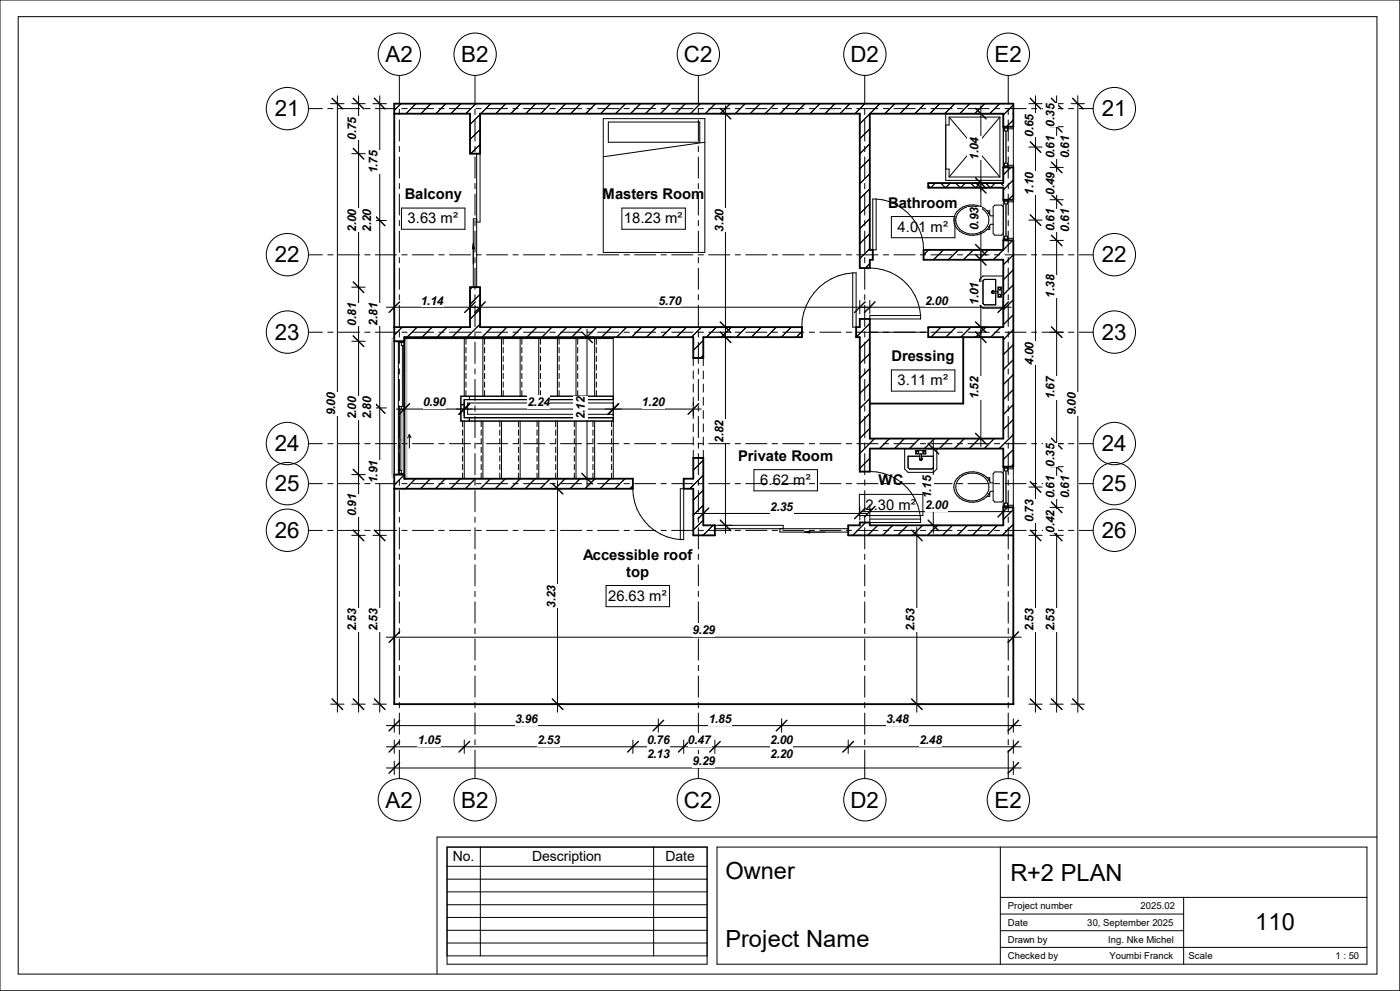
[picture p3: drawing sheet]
<svg xmlns="http://www.w3.org/2000/svg" width="420mm" height="297mm" viewBox="0 0 420 297" stroke-linecap="round" stroke-linejoin="round" font-family="sans-serif">
<path d="M141.7 73h.6v1.5h-.6zM241.4 159.2h1.6v.5h-1.6z" fill="#000"/>
<g fill="#fff">
<path d="M121.3 143.5h86.7v3h-86.7z"/>
<path d="M260.9 131.4h40.1v3.1h-40.1z"/>
<path d="M278.5 54.9h22.5v1.4h-22.5z"/>
<path d="M260.9 74.9h40.1v3h-40.1z"/>
<path d="M278.5 98h22.5v3h-22.5z"/>
</g>
<g fill="none" stroke="#aaa" stroke-width=".3">
<path d="M117.6 101.4h.7v41.7h-.7zM120.6 103.5h.3v18.3h-.3zM120.6 112.6h.3M120.6 112.8h.3M121.3 100.9h.7v42.7h-.7zM121.3 101.1h.4M121.7 100.9v42.7M119.8 122.7h.2v18.3h-.2zM119.8 132h.2M119.8 131.7h.2M120.4 122.7h.2v18.3h-.2zM120.4 132h.2"/>
<path d="M120.4 131.7h.2M121.3 143.4h.4"/>
</g>
<g fill="none" stroke="#000" stroke-width=".3">
<path d="M120.3 31.1l-2 2M124.8 31.1l-3 3M129.3 31.1l-3 3M133.8 31.1l-3 3M138.3 31.1l-3 3M142.7 31.1l-3 3M144 34.3l-3 3M144 38.8l-3 3M147.2 31.1l-3 3M151.7 31.1l-3 3M156.2 31.1l-3 3M160.7 31.1l-3 3"/>
<path d="M165.2 31.1l-3 3M169.7 31.1l-3 3M174.2 31.1l-3 3M178.7 31.1l-3 3M181 35.6h30.5v40h-30.5zM182.5 36.6h27.4v6h-27.4zM183.2 31.1l-3 3M187.7 31.1l-3 3M192.2 31.1l-3.1 3M196.6 31.1l-3 3M201.1 31.1l-3 3M205.6 31.1l-3 3"/>
<path d="M210.1 31.1l-3 3M214.6 31.1l-3 3M219.1 31.1l-3 3M223.6 31.1l-3 3M228 31.1l-3 3M232.5 31.1l-3 3M237 31.1l-3 3M241.5 31.1l-3 3M246 31.1l-3 3M250.5 31.1l-3 3M255 31.1l-3 3M259.5 31.1l-3 3"/>
<path d="M260.9 38.6l-3 3M264 31.1l-6.1 6M268.5 31.1l-3 3M273 31.1l-3 3M277.5 31.1l-3.1 3M281.9 31.1l-3 3M283.7 34.1h17.3v20h-17.3zM284.7 35.1l6.9 8.1M284.7 35.1v2.4h-1M284.7 35.1h15.3M286.4 31.1l-3 3M290.9 31.1l-3 3"/>
<path d="M295.4 31.1l-3 3M299.9 31.1l-3 3M300 35.1l-6.9 8.1M300 35.1v17.9M301 38h3v12.2h-3M301 38.4h1.3v.8h-.9v-.8M302.3 38.6h1.7M304 31.5l-3 3M304 35.9l-2 2.1M144 43.3l-2.8 2.8M211.5 42.6l-30.5 4.4M260.9 47.6l-3 3"/>
<path d="M260.9 52.1l-3 3M260.9 43.1l-3 3M260.9 56.6l-3 3M261.8 59.6h1v15.3h-1zM262.8 59.6a15.2 15.2 0 0 1 14.3 15.3M283.7 50.7h1v2.3M284.7 53h15.3M291.6 45l-6.9 8M293.1 45l6.9 8M301 59.9h3v12.2h-3zM301 49.8h1.3v-.9h-.9v.9M302.3 49.5h1.7"/>
<path d="M303.2 50.2l-2.2 2.2M304 53.9l-3 3M304 58.4l-1.5 1.5M142 73l.3 1.5h-.6zM143 65.6h-1v20.5h1v-40h1v20.4h-1M260.9 74.5l-3 3M260.9 61l-3 3.1M260.9 70l-3 3M260.9 79l-1.3 1.3M260.9 65.5l-3 3M278.6 74.9l-1.5 1.5M283 74.9l-3 3"/>
<path d="M287.5 74.9l-3 3M287.8 63.4a5.4 5.4 0 0 1 8.8 1.6 4.4 4.4 0 0 1-4.9 5.1 4.3 4.3 0 0 1-4.5-6zM292 74.9l-3 3M296.1 63.2h.8v1.2M296.5 74.9l-3 3M296.7 63.8h.1M296.7 68.1h.1M296.7 63.8l.4 .9h.8M296.7 63.8a6 6 0 0 0-10.4 1.2 4.7 4.7 0 0 0 4.6 5.5 6.2 6.2 0 0 0 5.8-2.4M296.9 67.6v1.1h-.8M297.9 67.2h-.8l-.4 .9M301 62l-.5-.5h-2.1l-.5 .5v8l.5 .5h2.1l.5-.5"/>
<path d="M301 60.2h1.3v.9h-.9v-.9M301 71.7h1.3v-.9h-.9v.9M302.3 60.5h1.7M302.3 71.4h1.7M303.8 72.1l-5.8 5.8M304 76.4l-3 3M120.6 98l-2.3 2.4M125.1 98l-3 3M129.6 98l-3 3M134.1 98l-3 3M138.6 98l-3 3M141.6 86.1l-.6 .6"/>
<path d="M144 88.2l-3 3M144 97.2l-3.9 3.8M144 92.7l-3 3M147.6 98l-3 3M152.1 98l-3 3M156.6 98l-3 3M161.1 98l-3 3M165.6 98l-3 3M170.1 98l-3.1 3M174.5 98l-3 3M179 98l-3 3M183.5 98l-3 3"/>
<path d="M188 98l-3 3M192.5 98l-3 3M197 98l-3 3M201.5 98l-3 3M206 98l-3.1 3M210.4 98l-3 3M214.9 98l-3 3M219.4 98l-3 3M223.9 98l-3 3M228.4 98l-3 3M232.9 98l-3 3M237.4 98l-3 3"/>
<path d="M240.6 99.4l-1.7 1.6M255.8 81.8a16.3 16.3 0 0 0-15.3 16.2M255.8 81.8h1v16.2h-1zM260.9 96.9l-4.1 4.1M260.9 94.6h15.3v1h-15.3zM260.9 80.3a15.3 15.3 0 0 1 15.3 14.3M260.9 99.6h17.6M282.3 98l-3 3M286.8 98l-3 3M291.3 98l-3.1 3M293.9 83.7l1-1h6.1v9.7h-6.1l-1-1zM295.7 98l-3 3"/>
<path d="M297.6 87.3h.6M297.6 87.3v.5M297.6 87.8h.6M297.6 87.3h1.8M297.6 87.8h1.8M298.7 87.3v-3.6h-3.4l-.4 .5v6.8l.4 .4h3.4v-3.6M299.4 86h1v3.1h-1zM300.2 98l-3 3M304 80.9l-3 3M304 85.3l-3 3M304 89.8l-3 3M304 94.3l-3 3"/>
<path d="M304 98.8l-3 3M119.5 102.3v39.9M119.5 102.7h1.8M120.4 102.7v.8h.9M121.3 101.9l-.4 .4M121.3 102.3h-3v39.9h3v-40.7h62.7v19.3h-43.7v3.4h43.7v19.3h-62.7M139.3 101.5v17.2M139.8 101.5v1.7M139.8 104.1v1.6M139.8 106.7v1.6M139.8 109.3v1.6M139.8 111.9v1.6"/>
<path d="M139.8 114.5v1.5M139.8 117.1v1.6M140.8 118.7v1.1M144.9 101.5v17.2M145.4 101.5v1.7M145.4 104.1v1.6M145.4 106.7v1.6M145.4 109.3v1.6M145.4 111.9v1.6M145.4 114.5v1.5M145.4 117.1v1.6M150.5 101.5v17.2"/>
<path d="M151 101.5v1.7M151 104.1v1.6M151 106.7v1.6M151 109.3v1.6M151 111.9v1.6M151 114.5v1.5M151 117.1v1.6M156 101.5v17.2M156.5 101.5v1.7M156.5 104.1v1.6M156.5 106.7v1.6M156.5 109.3v1.6"/>
<path d="M156.5 111.9v1.6M156.5 114.5v1.5M156.5 117.1v1.6M161.6 101.5v17.2M162.1 101.5v1.7M162.1 104.1v1.6M162.1 106.7v1.6M162.1 109.3v1.6M162.1 111.9v1.6M162.1 114.5v1.5M162.1 117.1v1.6M167.2 101.5v17.2"/>
<path d="M167.7 101.5v1.7M167.7 104.1v1.6M167.7 106.7v1.6M167.7 109.3v1.6M167.7 111.9v1.6M167.7 114.5v1.5M167.7 117.1v1.6M172.8 101.5v17.2M173.3 101.5v1.7M173.3 104.1v1.6M173.3 106.7v1.6M173.3 109.3v1.6"/>
<path d="M173.3 111.9v1.6M173.3 114.5v1.5M173.3 117.1v1.6M178.4 101.5v17.2M178.9 101.5v1.7M178.9 104.1v1.6M178.9 106.7v1.6M178.9 109.3v1.6M178.9 111.9v1.6M178.9 114.5v1.5M178.9 117.1v1.6M184 119.8h-44.7v5.4h44.7"/>
<path d="M184 118.7h-45.7v7.5h45.7M208 109.6v-2.3h3v2.3M208 111.2v2.3M208 115.1v2.4M208 119.1v2.4M211 102l-3 3M211 106.5l-.8 .8M211 111.2v2.3M211 115.1v2.4M211 119.1v2.4M260.9 101.4l-3 3M260.9 106l-3 2.9"/>
<path d="M260.9 110.4l-3 3M260.9 114.9l-3 3M260.9 119.4l-3 3M304 112.3l-3 3M304 116.8l-3 3M304 103.3l-3 3M304 107.8l-3 3M119.5 122.7h1.8M119.5 121.8h1.8M120.4 121.8v.9M122.8 130.2l-.5 1M122.8 130.2l.5 1"/>
<path d="M122.8 130.2v4.1M138.3 121.3h1M138.8 126.2v1.7M138.8 128.9v1.6M138.8 131.4v1.7M138.8 134v1.6M138.8 136.6v1.6M138.8 139.2v1.6M139.3 126.2v17.3M140.8 125.2v1M144.4 126.2v1.7M144.4 128.9v1.6"/>
<path d="M144.4 131.4v1.7M144.4 134v1.6M144.4 136.6v1.6M144.4 139.2v1.6M144.9 126.2v17.3M149.9 126.2v1.7M149.9 128.9v1.6M149.9 131.4v1.7M149.9 134v1.6M149.9 136.6v1.6M149.9 139.2v1.6M150.5 126.2v17.3"/>
<path d="M155.5 126.2v1.7M155.5 128.9v1.6M155.5 131.4v1.7M155.5 134v1.6M155.5 136.6v1.6M155.5 139.2v1.6M156 126.2l.1 17.3-3 3M161.1 126.2v1.7M161.1 128.9v1.6M161.1 131.4v1.7M161.1 134v1.6M161.1 136.6v1.6"/>
<path d="M161.1 139.2v1.6M161.6 126.2v17.3M166.7 126.2v1.7M166.7 128.9v1.6M166.7 131.4v1.7M166.7 134v1.6M166.7 136.6v1.6M166.7 139.2v1.6M167.2 126.2v17.3M172.3 126.2v1.7M172.3 128.9v1.6M172.3 131.4v1.7"/>
<path d="M172.3 134v1.6M172.3 136.6v1.6M172.3 139.2v1.6M172.8 126.2v17.3M177.9 126.2v1.7M177.9 128.9v1.6M177.9 131.4v1.7M177.9 134v1.6M177.9 136.6v1.6M177.9 139.2v1.6M178.4 126.2v17.3M183.5 126.2v1.7"/>
<path d="M183.5 128.9v1.6M183.5 131.4v1.7M183.5 134v1.6M183.5 136.6v1.6M183.5 139.2v1.6M208 135v2.2h3v-2.2M208 123.1v2.3M208 127v2.4M208 131v2.4M211 137.9l-3 3M211 123.1v2.3M211 127v2.4"/>
<path d="M211 131v2.4M260.9 123.9l-3 3M260.9 128.4l-3 3M260.9 137.4l-3 3M262.3 131.4l-4.4 4.5M266.8 131.4l-2.9 3.1M271.3 131.4l-2.9 3.1M271.4 134.5h9.7v6l-1.1 1.1h-7.6l-1-1.1zM274.7 135h3v1.1h-3zM275.8 131.4l-3 3.1M276 137.2v.6M276 136.7h-3.6v3.4l.4 .4h6.8l.4-.4v-3.4h-3.5"/>
<path d="M276 136.1v1.7M276 137.8h.5M276.5 136.1v1.7M276.5 137.2v.6M280.3 131.4l-3 3.1M284.8 131.4l-3 3.1M289.3 131.4l-3 3.1M293.8 131.4l-3 3.1M298.3 131.4l-3 3.1M301 139.9h3v12.2h-3zM304 125.7l-3 3M304 130.3l-4.2 4.2"/>
<path d="M304 121.2l-3 3M304 134.7l-3 3M304 139.2l-.7 .7M119.5 141h.9v.9M119.5 141.9h1.8M121.3 142.3l-3 3M124.6 143.5l-2.9 3M129.1 143.5l-2.9 3M133.6 143.5l-3 3M138.1 143.5l-3 3M138.8 141.8v1.7M142.6 143.5l-3 3"/>
<path d="M144.4 141.8v1.7M147.1 143.5l-3 3M149.9 141.8v1.7M151.6 143.5l-3 3M155.5 141.8v1.7M160.6 143.5l-3 3M161.1 141.8v1.7M165.1 143.5l-3 3M166.7 141.8v1.7M169.5 143.5l-3 3M172.3 141.8v1.7M174 143.5l-3 3"/>
<path d="M177.9 141.8v1.7M178.5 143.5l-3 3M183 143.5l-3 3M183.5 141.8v1.7M187.5 143.5l-3 3M189.8 146.5a15.3 15.3 0 0 0 14.3 15.2M189.9 145.6l-.9 .9M204.1 146.5h1v15.2h-1zM205.4 143.5l-.3 .3M211 146.9l-3 3M211 142.4l-4 4.1M211 151.4l-3 3"/>
<path d="M211 155.9l-3 3M213.9 157.4l-3 3M234 158.5v1h20.5v-1h-40v-1.1h20.4v1.1M241.4 159.5l1.6-.3v.5zM259.7 156.6l-3.9 3.8M260.9 141.3a15.3 15.3 0 0 1 15.3 14.3M260.9 155.6h15.3v1h-15.3zM263.3 157.4l-3 3M267.8 157.4l-3 3M272.3 157.4l-3 3M276.8 157.4l-3 3M281.3 157.4l-3 3"/>
<path d="M285.7 157.4l-3 3M287.8 143.3a5.3 5.3 0 0 1 8.8 1.7 4.4 4.4 0 0 1-4.9 5.2 4.3 4.3 0 0 1-4.5-6.1zM290.2 157.4l-3 3M294.7 157.4l-3 3M296.1 143.2h.8v1.2M296.7 143.8h.1M296.7 148.1h.1M296.7 143.8l.4 .9h.8M296.7 143.8a6.2 6.2 0 0 0-10.1 .3 4.3 4.3 0 0 0 3.2 6.1 6.2 6.2 0 0 0 6.9-2.1M296.9 147.6v1.2h-.8M297.9 147.2h-.8l-.4 .9M299.2 157.4l-3 3"/>
<path d="M301 141.9l-.5-.5h-2.1l-.5 .5v8l.5 .6h2.1l.5-.6M301 140.3h1.3v.8h-.9v-.8M301 151.7h1.3v-.9h-.9v.9M302.3 140.5h1.7M302.3 151.4h1.7M304 152.7l-3 3M304 157.2l-3.3 3.2"/>
<circle cx="86.2" cy="32.6" r="6.3"/>
<circle cx="292.3" cy="44.1" r=".63"/>
<circle cx="299.9" cy="86.5" r=".39"/>
<circle cx="299.9" cy="88.6" r=".38"/>
<circle cx="275.2" cy="135.5" r=".4"/>
<circle cx="277.2" cy="135.5" r=".39"/>
</g>
<path d="M278.5 55.6l.6 .7M280.6 54.9l-1.4 1.4M282.2 54.9l1.5 1.4 1.4-1.4M286.7 54.9l1.5 1.4 1.4-1.4M291.2 54.9l1.4 1.4M294 54.9l-1.3 1.4M295.7 54.9l1.4 1.4M298.5 54.9l-1.4 1.4M300.2 54.9l.8 .8" fill="none" stroke="#191919" stroke-width=".3"/>
<path d="M278.5 55.6l.6 .7M280.6 54.9l-1.4 1.4M282.2 54.9l1.5 1.4 1.4-1.4M286.7 54.9l1.5 1.4 1.4-1.4M291.2 54.9l1.4 1.4M294 54.9l-1.3 1.4M295.7 54.9l1.4 1.4M298.5 54.9l-1.4 1.4M300.2 54.9l.8 .8" fill="none" stroke="#161616" stroke-width=".3"/>
<path d="M118.3 34.1h22.7v12h3v-12h113.9v46.2h3v-2.4h.9v-3h-.9v-40.8h40.1v3.9h3v-6.9h-185.7v71.2h3v-1.3h86.7v6.3h3v-6.3h29.6v-3h-96.6v-11.9h-3v11.9h-22.7M278.5 54.9h22.5v-4.7h3v9.7h-3v-3.6h-22.5zM277.1 74.9h23.9v-2.8h3v67.8h-3v-5.4h-40.1v6.9h-3v-40.4h-1.1v-3h1.1v-2.4h3v35.8h40.1v-30.4h-22.5v-3h22.5v-20.1h-23.9zM289 101v19.9h-28.1M208 137.2h3v20.2h3.5v3h-6.5v-13.9h-2.9v-3h2.9zM118.3 146.5h71.6v-3h-68.6v-1.3h-3v68.8h185.8M304 160.4h-49.5v-3h3.4v-.8h3v.8h40.1v-5.3h3v58.9" fill="none" stroke="#000" stroke-width=".55"/>
<path d="M301.8 39.2v9.7M301.8 61.1v9.7M120.9 103.5v18.3M120 122.7v18.3M301.8 141.1v9.7" fill="none" stroke="#000" stroke-width=".38"/>
<path d="M82.4 28.8h7.4v7.5h-7.4z" fill="#fff"/>
<circle cx="334.3" cy="32.6" r="6.4" fill="none" stroke="#000" stroke-width=".3"/>
<path d="M330.5 28.8h7.4v7.5h-7.4z" fill="#fff"/>
<g fill="none" stroke="#000" stroke-width=".3">
<path d="M92.5 32.6h4.2M98.3 32.6h1.6M101.5 32.6h6.4M109.4 32.6h1.6M112.6 32.6h6.4M120.6 32.6h1.5M123.7 32.6h6.4M131.7 32.6h1.6M134.8 32.6h6.4M142.8 32.6h1.6M146 32.6h6.3M153.9 32.6h1.5"/>
<path d="M157.1 32.6h6.3M165 32.6h1.6M168.1 32.6h6.4M176.1 32.6h1.6M179.3 32.6h6.3M187.2 32.6h1.6M190.4 32.6h6.3M198.3 32.6h1.6M201.5 32.6h6.4M209.4 32.6h1.6M212.6 32.6h6.3M220.6 32.6h1.5"/>
<path d="M223.7 32.6h6.4M231.6 32.6h1.7M234.8 32.6h6.4M242.8 32.6h1.5M246 32.6h6.3M253.9 32.6h1.6M257 32.6h6.4M265 32.6h1.6M268.2 32.6h6.3M276.1 32.6h1.6M279.3 32.6h6.3M287.2 32.6h1.6"/>
<path d="M290.4 32.6h6.4M298.3 32.6h1.6M301.5 32.6h6.3M309.5 32.6h1.5M312.6 32.6h6.4M320.5 32.6h1.7M323.7 32.6h4.2"/>
<circle cx="86.2" cy="76.3" r="6.3"/>
</g>
<path d="M82.4 72.6h7.4v7.5h-7.4z" fill="#fff"/>
<circle cx="334.3" cy="76.3" r="6.4" fill="none" stroke="#000" stroke-width=".3"/>
<path d="M330.5 72.6h7.4v7.5h-7.4z" fill="#fff"/>
<g fill="none" stroke="#000" stroke-width=".3">
<path d="M92.5 76.4h4.2M98.3 76.4h1.6M101.5 76.4h6.4M109.4 76.4h1.6M112.6 76.4h6.4M120.6 76.4h1.5M123.7 76.4h6.4M131.7 76.4h1.6M134.8 76.4h6.4M142.8 76.4h1.6M146 76.4h6.3M153.9 76.4h1.5"/>
<path d="M157.1 76.4h6.3M165 76.4h1.6M168.1 76.4h6.4M176.1 76.4h1.6M179.3 76.4h6.3M187.2 76.4h1.6M190.4 76.4h6.3M198.3 76.4h1.6M201.5 76.4h6.4M209.4 76.4h1.6M212.6 76.4h6.3M220.6 76.4h1.5"/>
<path d="M223.7 76.4h6.4M231.6 76.4h1.7M234.8 76.4h6.4M242.8 76.4h1.5M246 76.4h6.3M253.9 76.4h1.6M257 76.4h6.4M265 76.4h1.6M268.2 76.4h6.3M276.1 76.4h1.6M279.3 76.4h6.3M287.2 76.4h1.6"/>
<path d="M290.4 76.4h6.4M298.3 76.4h1.6M301.5 76.4h6.3M309.5 76.4h1.5M312.6 76.4h6.4M320.5 76.4h1.7M323.7 76.4h4.2"/>
<circle cx="86.2" cy="99.5" r="6.3"/>
</g>
<path d="M82.4 95.8h7.4v7.5h-7.4z" fill="#fff"/>
<circle cx="334.3" cy="99.5" r="6.4" fill="none" stroke="#000" stroke-width=".3"/>
<path d="M330.5 95.8h7.4v7.5h-7.4z" fill="#fff"/>
<g fill="none" stroke="#000" stroke-width=".3">
<path d="M92.5 99.6h4.2M98.3 99.6h1.6M101.5 99.6h6.4M109.4 99.6h1.6M112.6 99.6h6.4M120.6 99.6h1.5M123.7 99.6h6.4M131.7 99.6h1.6M134.8 99.6h6.4M142.8 99.6h1.6M146 99.6h6.3M153.9 99.6h1.5"/>
<path d="M157.1 99.6h6.3M165 99.6h1.6M168.1 99.6h6.4M176.1 99.6h1.6M179.3 99.6h6.3M187.2 99.6h1.6M190.4 99.6h6.3M198.3 99.6h1.6M201.5 99.6h6.4M209.4 99.6h1.6M212.6 99.6h6.3M220.6 99.6h1.5"/>
<path d="M223.7 99.6h6.4M231.6 99.6h1.7M234.8 99.6h6.4M242.8 99.6h1.5M246 99.6h6.3M253.9 99.6h1.6M257 99.6h6.4M265 99.6h1.6M268.2 99.6h6.3M276.1 99.6h1.6M279.3 99.6h6.3M287.2 99.6h1.6"/>
<path d="M290.4 99.6h6.4M298.3 99.6h1.6M301.5 99.6h6.3M309.5 99.6h1.5M312.6 99.6h6.4M320.5 99.6h1.7M323.7 99.6h4.2"/>
<circle cx="86.2" cy="132.9" r="6.3"/>
</g>
<path d="M82.4 129.2h7.4v7.5h-7.4z" fill="#fff"/>
<circle cx="334.3" cy="132.9" r="6.4" fill="none" stroke="#000" stroke-width=".3"/>
<path d="M330.5 129.2h7.4v7.5h-7.4z" fill="#fff"/>
<g fill="none" stroke="#000" stroke-width=".3">
<path d="M92.5 133h4.2M98.3 133h1.6M101.5 133h6.4M109.4 133h1.6M112.6 133h6.4M120.6 133h1.5M123.7 133h6.4M131.7 133h1.6M134.8 133h6.4M142.8 133h1.6M146 133h6.3M153.9 133h1.5"/>
<path d="M157.1 133h6.3M165 133h1.6M168.1 133h6.4M176.1 133h1.6M179.3 133h6.3M187.2 133h1.6M190.4 133h6.3M198.3 133h1.6M201.5 133h6.4M209.4 133h1.6M212.6 133h6.3M220.6 133h1.5"/>
<path d="M223.7 133h6.4M231.6 133h1.7M234.8 133h6.4M242.8 133h1.5M246 133h6.3M253.9 133h1.6M257 133h6.4M265 133h1.6M268.2 133h6.3M276.1 133h1.6M279.3 133h6.3M287.2 133h1.6"/>
<path d="M290.4 133h6.4M298.3 133h1.6M301.5 133h6.3M309.5 133h1.5M312.6 133h6.4M320.5 133h1.7M323.7 133h4.2"/>
<circle cx="86.2" cy="145" r="6.3"/>
</g>
<path d="M82.4 141.2h7.4v7.5h-7.4z" fill="#fff"/>
<circle cx="334.3" cy="144.9" r="6.4" fill="none" stroke="#000" stroke-width=".3"/>
<path d="M330.5 141.2h7.4v7.5h-7.4z" fill="#fff"/>
<g fill="none" stroke="#000" stroke-width=".3">
<path d="M92.5 144.9h4.2M98.3 144.9h1.6M101.5 144.9h6.4M109.4 144.9h1.6M112.6 144.9h6.4M120.6 144.9h1.5M123.7 144.9h6.4M131.7 144.9h1.6M134.8 144.9h6.4M142.8 144.9h1.6M146 144.9h6.3M153.9 144.9h1.5"/>
<path d="M157.1 144.9h6.3M165 144.9h1.6M168.1 144.9h6.4M176.1 144.9h1.6M179.3 144.9h6.3M187.2 144.9h1.6M190.4 144.9h6.3M198.3 144.9h1.6M201.5 144.9h6.4M209.4 144.9h1.6M212.6 144.9h6.3M220.6 144.9h1.5"/>
<path d="M223.7 144.9h6.4M231.6 144.9h1.7M234.8 144.9h6.4M242.8 144.9h1.5M246 144.9h6.3M253.9 144.9h1.6M257 144.9h6.4M265 144.9h1.6M268.2 144.9h6.3M276.1 144.9h1.6M279.3 144.9h6.3M287.2 144.9h1.6"/>
<path d="M290.4 144.9h6.4M298.3 144.9h1.6M301.5 144.9h6.3M309.5 144.9h1.5M312.6 144.9h6.4M320.5 144.9h1.7M323.7 144.9h4.2"/>
<circle cx="86.2" cy="158.9" r="6.3"/>
</g>
<path d="M82.4 155.2h7.4v7.5h-7.4z" fill="#fff"/>
<circle cx="334.3" cy="158.9" r="6.4" fill="none" stroke="#000" stroke-width=".3"/>
<path d="M330.5 155.2h7.4v7.5h-7.4z" fill="#fff"/>
<g fill="none" stroke="#000" stroke-width=".3">
<path d="M92.5 159h4.2M98.3 159h1.6M101.5 159h6.4M109.4 159h1.6M112.6 159h6.4M120.6 159h1.5M123.7 159h6.4M131.7 159h1.6M134.8 159h6.4M142.8 159h1.6M146 159h6.3M153.9 159h1.5"/>
<path d="M157.1 159h6.3M165 159h1.6M168.1 159h6.4M176.1 159h1.6M179.3 159h6.3M187.2 159h1.6M190.4 159h6.3M198.3 159h1.6M201.5 159h6.4M209.4 159h1.6M212.6 159h6.3M220.6 159h1.5"/>
<path d="M223.7 159h6.4M231.6 159h1.7M234.8 159h6.4M242.8 159h1.5M246 159h6.3M253.9 159h1.6M257 159h6.4M265 159h1.6M268.2 159h6.3M276.1 159h1.6M279.3 159h6.3M287.2 159h1.6"/>
<path d="M290.4 159h6.4M298.3 159h1.6M301.5 159h6.3M309.5 159h1.5M312.6 159h6.4M320.5 159h1.7M323.7 159h4.2"/>
<circle cx="119.8" cy="239.7" r="6.4"/>
</g>
<path d="M115.7 236h8.1v7.5h-8.1z" fill="#fff"/>
<circle cx="119.8" cy="16.3" r="6.4" fill="none" stroke="#000" stroke-width=".3"/>
<path d="M115.7 12.6h8.1v7.5h-8.1z" fill="#fff"/>
<g fill="none" stroke="#000" stroke-width=".3">
<path d="M119.8 22.6v8.6M119.8 32.8v1.5M119.8 35.9v6.4M119.8 43.9v1.6M119.8 47v6.4M119.8 55v1.6M119.8 58.2v6.3M119.8 66.1v1.5M119.8 69.3v6.3M119.8 77.2v1.6M119.8 80.3v6.4M119.8 88.3v1.6"/>
<path d="M119.8 91.5v6.3M119.8 99.4v1.6M119.8 102.6v6.3M119.8 110.5v1.6M119.8 113.7v6.4M119.8 121.6v1.6M119.8 124.8v6.3M119.8 132.8v1.5M119.8 135.9v6.4M119.8 143.8v1.7M119.8 147v6.4M119.8 155v1.5"/>
<path d="M119.8 158.2v6.3M119.8 166.1v1.6M119.8 169.2v6.4M119.8 177.2v1.6M119.8 180.4v6.3M119.8 188.3v1.6M119.8 191.5v6.3M119.8 199.4v1.6M119.8 202.6v6.4M119.8 210.5v1.6M119.8 213.7v6.3M119.8 221.7v1.5"/>
<path d="M119.8 224.8v8.5"/>
<circle cx="142.5" cy="239.7" r="6.4"/>
</g>
<path d="M138.4 236h8.1v7.5h-8.1z" fill="#fff"/>
<circle cx="142.5" cy="16.3" r="6.4" fill="none" stroke="#000" stroke-width=".3"/>
<path d="M138.4 12.6h8.1v7.5h-8.1z" fill="#fff"/>
<g fill="none" stroke="#000" stroke-width=".3">
<path d="M142.5 22.6v8.6M142.5 32.8v1.5M142.5 35.9v6.4M142.5 43.9v1.6M142.5 47v6.4M142.5 55v1.6M142.5 58.2v6.3M142.5 66.1v1.5M142.5 69.3v6.3M142.5 77.2v1.6M142.5 80.3v6.4M142.5 88.3v1.6"/>
<path d="M142.5 91.5v6.3M142.5 99.4v1.6M142.5 102.6v6.3M142.5 110.5v1.6M142.5 113.7v6.4M142.5 121.6v1.6M142.5 124.8v6.3M142.5 132.8v1.5M142.5 135.9v6.4M142.5 143.8v1.7M142.5 147v6.4M142.5 155v1.5"/>
<path d="M142.5 158.2v6.3M142.5 166.1v1.6M142.5 169.2v6.4M142.5 177.2v1.6M142.5 180.4v6.3M142.5 188.3v1.6M142.5 191.5v6.3M142.5 199.4v1.6M142.5 202.6v6.4M142.5 210.5v1.6M142.5 213.7v6.3M142.5 221.7v1.5"/>
<path d="M142.5 224.8v8.5"/>
<circle cx="209.5" cy="239.7" r="6.4"/>
</g>
<path d="M205.2 236h8.5v7.5h-8.5z" fill="#fff"/>
<circle cx="209.5" cy="16.3" r="6.4" fill="none" stroke="#000" stroke-width=".3"/>
<path d="M205.2 12.6h8.5v7.5h-8.5z" fill="#fff"/>
<g fill="none" stroke="#000" stroke-width=".3">
<path d="M209.5 22.6v8.6M209.5 32.8v1.5M209.5 35.9v6.4M209.5 43.9v1.6M209.5 47v6.4M209.5 55v1.6M209.5 58.2v6.3M209.5 66.1v1.5M209.5 69.3v6.3M209.5 77.2v1.6M209.5 80.3v6.4M209.5 88.3v1.6"/>
<path d="M209.5 91.5v6.3M209.5 99.4v1.6M209.5 102.6v6.3M209.5 110.5v1.6M209.5 113.7v6.4M209.5 121.6v1.6M209.5 124.8v6.3M209.5 132.8v1.5M209.5 135.9v6.4M209.5 143.8v1.7M209.5 147v6.4M209.5 155v1.5"/>
<path d="M209.5 158.2v6.3M209.5 166.1v1.6M209.5 169.2v6.4M209.5 177.2v1.6M209.5 180.4v6.3M209.5 188.3v1.6M209.5 191.5v6.3M209.5 199.4v1.6M209.5 202.6v6.4M209.5 210.5v1.6M209.5 213.7v6.3M209.5 221.7v1.5"/>
<path d="M209.5 224.8v8.5"/>
<circle cx="259.5" cy="239.7" r="6.4"/>
</g>
<path d="M255.1 236h8.6v7.5h-8.6z" fill="#fff"/>
<circle cx="259.5" cy="16.3" r="6.4" fill="none" stroke="#000" stroke-width=".3"/>
<path d="M255.1 12.6h8.6v7.5h-8.6z" fill="#fff"/>
<g fill="none" stroke="#000" stroke-width=".3">
<path d="M259.4 22.6v8.6M259.4 32.8v1.5M259.4 35.9v6.4M259.4 43.9v1.6M259.4 47v6.4M259.4 55v1.6M259.4 58.2v6.3M259.4 66.1v1.5M259.4 69.3v6.3M259.4 77.2v1.6M259.4 80.3v6.4M259.4 88.3v1.6"/>
<path d="M259.4 91.5v6.3M259.4 99.4v1.6M259.4 102.6v6.3M259.4 110.5v1.6M259.4 113.7v6.4M259.4 121.6v1.6M259.4 124.8v6.3M259.4 132.8v1.5M259.4 135.9v6.4M259.4 143.8v1.7M259.4 147v6.4M259.4 155v1.5"/>
<path d="M259.4 158.2v6.3M259.4 166.1v1.6M259.4 169.2v6.4M259.4 177.2v1.6M259.4 180.4v6.3M259.4 188.3v1.6M259.4 191.5v6.3M259.4 199.4v1.6M259.4 202.6v6.4M259.4 210.5v1.6M259.4 213.7v6.3M259.4 221.7v1.5"/>
<path d="M259.4 224.8v8.5"/>
<circle cx="302.5" cy="239.7" r="6.4"/>
</g>
<path d="M298.4 236h8.1v7.5h-8.1z" fill="#fff"/>
<circle cx="302.5" cy="16.3" r="6.4" fill="none" stroke="#000" stroke-width=".3"/>
<path d="M298.4 12.6h8.1v7.5h-8.1z" fill="#fff"/>
<g fill="none" stroke="#000" stroke-width=".3">
<path d="M302.5 22.6v8.6M302.5 32.8v1.5M302.5 35.9v6.4M308.7 31.1h3.9M310.6 28.7v184.7M302.5 43.9v1.6M302.5 47v6.4M302.5 55v1.6M302.5 58.2v6.3M308.7 44.1h3.9M120.4 62.4h19.1v6.3h-19.1zM186.6 62.4h19v6.3h-19z"/>
<path d="M302.5 66.1v1.5M302.5 69.3v6.3M302.5 77.2v1.6M308.7 66h3.9M302.5 80.3v6.4M302.5 88.3v1.6M302.5 91.5v6.3M302.5 99.4v1.6M267.4 110.9h19.1v6.3h-19.1zM302.5 102.6v6.3M302.5 110.5v1.6M302.5 113.7v6.4"/>
<path d="M302.5 121.6v1.6M302.5 124.8v6.3M302.5 132.8v1.5M302.5 135.9v6.4M302.5 143.8v1.7M302.5 147v6.4M302.5 155v1.5M302.5 158.2v6.3M308.7 146h3.9M302.5 166.1v1.6M302.5 169.2v6.4M302.5 177.2v1.6"/>
<path d="M308.7 160.4h3.9M302.5 180.4v6.3M302.5 188.3v1.6M302.5 191.5v6.3M302.5 199.4v1.6M302.5 202.6v6.4M302.5 210.5v1.6M302.5 213.7v6.3M308.7 211h3.9M302.5 221.7v1.5M302.5 224.8v8.5"/>
</g>
<path d="M309.1 29.5l3.2 3.1M309.1 42.5l3.2 3.2M309.1 64.4l3.2 3.2M309.1 158.9l3.2 3.2M309.1 144.4l3.2 3.1M309.1 209.5l3.2 3.1" fill="none" stroke="#000" stroke-width=".42"/>
<g fill="#fff">
<path d="M306.6 34h4.3v7h-4.3z"/>
<path d="M306.6 51.5h4.3v7h-4.3z"/>
<path d="M306.6 102.4h4.3v7h-4.3z"/>
<path d="M306.6 149.7h4.3v6.9h-4.3z"/>
<path d="M306.6 182.2h4.3v7h-4.3z"/>
</g>
<path d="M315 38h4M315 31.1h4M317 28.7v184.7M315 59.9h4M315 50.2h4M315 72.1h4M315 99.6h4M315 139.9h4M315 133h4M315 152.1h4M315 160.4h4M315 211h4" fill="none" stroke="#000" stroke-width=".3"/>
<path d="M315.4 36.4l3.2 3.2M315.4 29.5l3.2 3.1M315.4 58.3l3.2 3.2M315.4 48.6l3.2 3.2M315.4 70.5l3.2 3.2M315.4 98l3.2 3.1M315.4 138.3l3.2 3.1M315.4 131.4l3.2 3.1M315.4 158.9l3.2 3.2M315.4 150.5l3.2 3.1M315.4 209.5l3.2 3.1" fill="none" stroke="#000" stroke-width=".42"/>
<g fill="#fff">
<path d="M313 31h4.2v7h-4.2z"/>
<path d="M317 40.6h5.2v6.9h-5.2z"/>
<path d="M313 40.7h4.2v6.8h-4.2z"/>
<path d="M313 51.6h4.2v6.9h-4.2z"/>
<path d="M317 62.6h5.2v6.8h-5.2z"/>
<path d="M313 62.6h4.2v6.8h-4.2z"/>
<path d="M313 82.4h4.2v6.8h-4.2z"/>
<path d="M313 112.6h4.2v7.1h-4.2z"/>
<path d="M313 132.9h4.2v7h-4.2z"/>
<path d="M317 142.5h5.2v6.9h-5.2z"/>
<path d="M313 142.6h4.2v6.8h-4.2z"/>
<path d="M313 152.7h4.2v7h-4.2z"/>
<path d="M313 182.2h4.2v7h-4.2z"/>
</g>
<path d="M321.4 31.1h3.9M323.3 28.7v184.7M321.4 211h3.9" fill="none" stroke="#000" stroke-width=".3"/>
<path d="M321.8 29.5l3.2 3.1M321.8 209.5l3.2 3.1" fill="none" stroke="#000" stroke-width=".42"/>
<path d="M319.3 117.6h4.3v6.9h-4.3z" fill="#fff"/>
<path d="M115.9 217.5h190.5M118.3 215.4v4.1M197.5 215.4v4.1M234.5 215.4v4.1M304 215.4v4.1" fill="none" stroke="#000" stroke-width=".3"/>
<path d="M119.9 215.9l-3.2 3.1M199.1 215.9l-3.2 3.1M236.1 215.9l-3.2 3.1M305.6 215.9l-3.2 3.1" fill="none" stroke="#000" stroke-width=".42"/>
<g fill="#fff">
<path d="M154.5 213.4h6.8v4.1h-6.8z"/>
<path d="M212.6 213.4h6.9v4.1h-6.9z"/>
<path d="M265.8 213.4h6.8v4.1h-6.8z"/>
</g>
<path d="M115.9 223.8h190.5M118.3 221.8v4M139.3 221.8v4M189.9 221.8v4M205.1 221.8v4M214.5 221.8v4M254.5 221.8v4M304 221.8v4" fill="none" stroke="#000" stroke-width=".3"/>
<path d="M119.9 222.2l-3.2 3.2M140.9 222.2l-3.2 3.2M191.5 222.2l-3.2 3.2M206.7 222.2l-3.2 3.2M216.1 222.2l-3.2 3.2M256 222.2l-3.1 3.2M305.6 222.2l-3.2 3.2" fill="none" stroke="#000" stroke-width=".42"/>
<g fill="#fff">
<path d="M125.4 219.8h6.9v4h-6.9z"/>
<path d="M161.2 219.8h6.9v4h-6.9z"/>
<path d="M194.1 223.8h6.9v4.1h-6.9z"/>
<path d="M194.1 219.8h6.8v4h-6.8z"/>
<path d="M206.4 219.8h7v4h-7z"/>
<path d="M231.1 223.8h6.8v4.1h-6.8z"/>
<path d="M231.1 219.8h6.8v4h-6.8z"/>
<path d="M275.8 219.8h6.8v4h-6.8z"/>
</g>
<path d="M115.9 230.2h190.5M118.3 228.1v4.1M304 228.1v4.1" fill="none" stroke="#000" stroke-width=".3"/>
<path d="M119.9 228.6l-3.2 3.1M305.6 228.6l-3.2 3.1" fill="none" stroke="#000" stroke-width=".42"/>
<path d="M207.7 226.1h6.8v4.1h-6.8z" fill="#fff"/>
<path d="M111.9 31.1h4M113.9 28.7v184.7M111.9 66.1h4M111.9 122.3h4M111.9 160.4h4M111.9 211h4" fill="none" stroke="#000" stroke-width=".3"/>
<path d="M112.3 29.5l3.2 3.1M112.3 64.5l3.2 3.1M112.3 120.7l3.2 3.2M112.3 158.9l3.2 3.2M112.3 209.5l3.2 3.1" fill="none" stroke="#000" stroke-width=".42"/>
<g fill="#fff">
<path d="M109.9 45h4.2v7h-4.2z"/>
<path d="M109.9 90.8h4.2v6.8h-4.2z"/>
<path d="M109.9 138h4.2v6.8h-4.2z"/>
<path d="M109.9 182.2h4.2v7h-4.2z"/>
</g>
<path d="M105.5 31.1h4.1M107.6 28.7v184.7M105.5 46.1h4.1M105.5 86.1h4.1M105.5 102.3h4.1M105.5 142.2h4.1M105.5 160.4h4.1M105.5 211h4.1" fill="none" stroke="#000" stroke-width=".3"/>
<path d="M106 29.5l3.1 3.1M106 44.5l3.1 3.2M106 84.5l3.1 3.2M106 100.7l3.1 3.1M106 158.9l3.1 3.2M106 140.7l3.1 3.1M106 209.5l3.1 3.1" fill="none" stroke="#000" stroke-width=".42"/>
<g fill="#fff">
<path d="M103.5 35h4.2v7h-4.2z"/>
<path d="M107.6 62.5h5.2v7h-5.2z"/>
<path d="M103.5 62.6h4.2v6.9h-4.2z"/>
<path d="M103.5 90.8h4.2v6.8h-4.2z"/>
<path d="M107.6 118.7h5.2v7l-5.2-.1z"/>
<path d="M103.5 118.7h4.2v7h-4.2z"/>
<path d="M103.5 148h4.2v6.8h-4.2z"/>
<path d="M103.5 182.2h4.2v7h-4.2z"/>
</g>
<path d="M99.2 31.1h4M101.2 28.7v184.7M99.2 211h4" fill="none" stroke="#000" stroke-width=".3"/>
<path d="M99.6 29.5l3.2 3.1M99.6 209.5l3.2 3.1" fill="none" stroke="#000" stroke-width=".42"/>
<path d="M97.2 117.6h4.2v6.9h-4.2z" fill="#fff"/>
<path d="M115.9 191h190.5M118.3 188.9v4.1M304 188.9v4.1" fill="none" stroke="#000" stroke-width=".3"/>
<path d="M119.9 189.4l-3.2 3.1M305.6 189.4l-3.2 3.1" fill="none" stroke="#000" stroke-width=".42"/>
<path d="M207.7 186.9h6.8v4.1h-6.8z" fill="#fff"/>
<path d="M275 158.1v55.3M273 160.4h4M273 211h4" fill="none" stroke="#000" stroke-width=".3"/>
<path d="M273.5 158.9l3.1 3.2M273.5 209.5l3.1 3.1" fill="none" stroke="#000" stroke-width=".42"/>
<path d="M271 182.2h4.2v7h-4.2z" fill="#fff"/>
<path d="M165.3 146.5h3.9M167.3 144.1v69.3M165.3 211h3.9" fill="none" stroke="#000" stroke-width=".3"/>
<path d="M165.7 144.9l3.2 3.1M165.7 209.5l3.2 3.1" fill="none" stroke="#000" stroke-width=".42"/>
<path d="M163.2 175.3h4.3v6.9h-4.3z" fill="#fff"/>
<path d="M278 134.5h4M280 132.1v27.8M278 157.4h4" fill="none" stroke="#000" stroke-width=".3"/>
<path d="M278.4 132.9l3.2 3.2M278.4 155.9l3.2 3.1" fill="none" stroke="#000" stroke-width=".42"/>
<path d="M276 142.4h4.2v7h-4.2z" fill="#fff"/>
<path d="M294.3 98.7v35.2M292.3 101h3.9M292.3 131.4h3.9" fill="none" stroke="#000" stroke-width=".3"/>
<path d="M292.7 99.5l3.1 3.2M292.7 129.9l3.1 3.2" fill="none" stroke="#000" stroke-width=".42"/>
<path d="M290.2 112.8h4.2v6.9h-4.2z" fill="#fff"/>
<path d="M292.3 77.9h3.9M294.3 75.5v25M292.3 98h3.9" fill="none" stroke="#000" stroke-width=".3"/>
<path d="M292.7 76.3l3.1 3.2M292.7 96.5l3.1 3.2" fill="none" stroke="#000" stroke-width=".42"/>
<path d="M290.2 84.6h4.2v6.8h-4.2z" fill="#fff"/>
<path d="M292.3 56.3h3.9M294.3 53.9v23.4M292.3 74.9h3.9" fill="none" stroke="#000" stroke-width=".3"/>
<path d="M292.7 54.7l3.1 3.2M292.7 73.3l3.1 3.2" fill="none" stroke="#000" stroke-width=".42"/>
<path d="M290.2 62.1h4.2v6.9h-4.2z" fill="#fff"/>
<path d="M292.3 34.1h3.9M294.3 31.7v25.5M292.3 54.9h3.9" fill="none" stroke="#000" stroke-width=".3"/>
<path d="M292.7 32.5l3.1 3.1M292.7 53.3l3.1 3.2" fill="none" stroke="#000" stroke-width=".42"/>
<path d="M290.2 41h4.2v6.9h-4.2z" fill="#fff"/>
<path d="M217.6 98.7v61.2M215.6 101h4M215.6 157.4h4" fill="none" stroke="#000" stroke-width=".3"/>
<path d="M216.1 99.5l3.1 3.2M216.1 155.9l3.1 3.1" fill="none" stroke="#000" stroke-width=".42"/>
<path d="M213.6 125.8h4.2v6.9h-4.2z" fill="#fff"/>
<path d="M215.6 34.1h4M217.6 31.7v68.8M215.6 98h4" fill="none" stroke="#000" stroke-width=".3"/>
<path d="M216.1 32.5l3.1 3.1M216.1 96.5l3.1 3.2" fill="none" stroke="#000" stroke-width=".42"/>
<path d="M213.6 62.6h4.2v6.9h-4.2z" fill="#fff"/>
<path d="M115.9 92.1h27.5M118.3 90v4.1M141 90v4.1" fill="none" stroke="#000" stroke-width=".3"/>
<path d="M119.9 90.5l-3.2 3.1M142.6 90.5l-3.2 3.1" fill="none" stroke="#000" stroke-width=".42"/>
<path d="M126.2 88h6.9v4.1h-6.9z" fill="#fff"/>
<path d="M141.6 92.1h118.7M144 90v4.1M257.9 90v4.1" fill="none" stroke="#000" stroke-width=".3"/>
<path d="M145.6 90.5l-3.2 3.1M259.5 90.5l-3.1 3.1" fill="none" stroke="#000" stroke-width=".42"/>
<path d="M197.6 88h6.8v4.1h-6.8z" fill="#fff"/>
<path d="M208.6 153.9h51.7M211 151.9v4M257.9 151.9v4" fill="none" stroke="#000" stroke-width=".3"/>
<path d="M212.6 152.3l-3.2 3.1M259.5 152.3l-3.1 3.1" fill="none" stroke="#000" stroke-width=".42"/>
<path d="M231.1 149.8h6.9v4.1h-6.9z" fill="#fff"/>
<path d="M258.6 153.3h44.8M260.9 151.3v4M301 151.3v4" fill="none" stroke="#000" stroke-width=".3"/>
<path d="M262.5 151.8l-3.2 3.1M302.6 151.8l-3.2 3.1" fill="none" stroke="#000" stroke-width=".42"/>
<path d="M277.6 149.3h6.8v4h-6.8z" fill="#fff"/>
<path d="M258.6 92.1h44.8M260.9 90v4.1M301 90v4.1" fill="none" stroke="#000" stroke-width=".3"/>
<path d="M262.5 90.5l-3.2 3.1M302.6 90.5l-3.2 3.1" fill="none" stroke="#000" stroke-width=".42"/>
<path d="M277.6 88h6.8v4.1h-6.8z" fill="#fff"/>
<path d="M118.9 122.6h22.8M121.3 120.6v4M139.3 120.6v4" fill="none" stroke="#000" stroke-width=".3"/>
<path d="M122.9 121l-3.2 3.2M140.9 121l-3.2 3.2" fill="none" stroke="#000" stroke-width=".42"/>
<path d="M126.9 118.5h6.9v4.1h-6.9z" fill="#fff"/>
<path d="M181.6 122.6h28.8M184 120.6v4M208 120.6v4" fill="none" stroke="#000" stroke-width=".3"/>
<path d="M185.6 121l-3.2 3.2M209.6 121l-3.2 3.2" fill="none" stroke="#000" stroke-width=".42"/>
<path d="M192.6 118.5h6.8v4.1h-6.8z" fill="#fff"/>
<path d="M136.9 122.6h49.5M139.3 120.6v4M184 120.6v4" fill="none" stroke="#000" stroke-width=".3"/>
<path d="M140.9 121l-3.2 3.2M185.6 121l-3.2 3.2" fill="none" stroke="#000" stroke-width=".42"/>
<path d="M158.2 118.5h6.9v4.1h-6.9z" fill="#fff"/>
<path d="M176.1 98.7v47.1M174.1 101h4M174.1 143.5h4" fill="none" stroke="#000" stroke-width=".3"/>
<path d="M174.5 99.5l3.2 3.2M174.5 141.9l3.2 3.1" fill="none" stroke="#000" stroke-width=".42"/>
<path d="M172.1 118.7h4.2v7h-4.2z" fill="#fff"/>
<g fill="none" stroke="#000" stroke-width=".3">
<path d="M0 0h419.9v296.9h-419.9zM5.5 5h407.6v286.9h-407.6zM267.4 64.9h19.1v6.3h-19.1zM226.2 140.8h19v6.3h-19zM257.8 148.2h19.1v6.3h-19.1zM181.8 175.5h19.1v6.3h-19.1zM134.1 253.9h78v35.1h-78zM215.1 253.9h195v35.1h-195zM300.1 253.9v35.1M413.1 250.9h-282v41M300.1 268.9h110M300.1 273.9h55"/>
<path d="M300.1 278.9h55M355.1 268.9v20.1M300.1 283.9h110"/>
</g>
<g fill="#fff">
<path d="M356.6 284.9h7.2v3.2h-7.2z"/>
<path d="M302.4 284.9h15.1v3.2h-15.1z"/>
<path d="M302.4 280.1h11.8v3.2h-11.8z"/>
<path d="M302.4 274.9h6v3.2h-6z"/>
<path d="M302.4 269.9h19.4v3.2h-19.4z"/>
<path d="M400.6 284.9h7.2v3.2h-7.2z"/>
<path d="M342.2 269.8h10.3v3.3h-10.3z"/>
<path d="M326.2 274.9h25.8v3.2h-25.8z"/>
<path d="M332.4 280.1h19.8v3.2h-19.8z"/>
<path d="M332.9 284.9h19.1v3.2h-19.1z"/>
</g>
<path d="M134.1 253.9h78v32.6h-78zM134.1 259.6h78M144.1 253.9v32.6M196.1 253.9v32.6M134.1 278.8h78M134.1 275h78M134.1 271.1h78M134.1 267.3h78M134.1 263.5h78M134.1 282.6h78" fill="none" stroke="#000" stroke-width=".3"/>
<g font-size="7.1">
<text x="217.6" y="263.6">Owner</text>
<text x="303.1" y="263.9">R+2 PLAN</text>
<text x="376.6" y="278.8">110</text>
<text x="217.6" y="283.8">Project Name</text>
</g>
<g font-size="6.7">
<text x="115.7" y="18.6">A2</text>
<text x="138.4" y="18.6">B2</text>
<text x="205.2" y="18.6">C2</text>
<text x="255.1" y="18.6">D2</text>
<text x="298.4" y="18.6">E2</text>
<text x="82.4" y="34.8">21</text>
<text x="330.5" y="34.8">21</text>
<text x="82.4" y="78.7">22</text>
<text x="330.5" y="78.7">22</text>
<text x="82.4" y="101.9">23</text>
<text x="330.5" y="101.9">23</text>
<text x="82.4" y="135.2">24</text>
<text x="330.5" y="135.2">24</text>
<text x="82.4" y="147.2">25</text>
<text x="330.5" y="147.2">25</text>
<text x="82.4" y="161.2">26</text>
<text x="330.5" y="161.2">26</text>
<text x="115.7" y="242">A2</text>
<text x="138.4" y="242">B2</text>
<text x="205.2" y="242">C2</text>
<text x="255.1" y="242">D2</text>
<text x="298.4" y="242">E2</text>
</g>
<g font-size="4.4">
<text x="121.4" y="59.7">Balcony</text>
<text x="180.8" y="59.7">Masters Room</text>
<text x="266.4" y="62.3">Bathroom</text>
<text x="122.3" y="66.9">3.63 m²</text>
<text x="187.2" y="66.9">18.23 m²</text>
<text x="269.3" y="69.5">4.01 m²</text>
<text x="267.5" y="108.2">Dressing</text>
<text x="269.3" y="115.4">3.11 m²</text>
<text x="221.4" y="138.1">Private Room</text>
<text x="228.1" y="145.3">6.62 m²</text>
<text x="263.6" y="145.5">WC</text>
<text x="259.7" y="152.7">2.30 m²</text>
<text x="174.9" y="167.7">Accessible roof</text>
<text x="187.9" y="172.8">top</text>
<text x="182.5" y="180">26.63 m²</text>
</g>
<g font-size="4.2">
<text x="135.8" y="258.1">No.</text>
<text x="159.6" y="258.1">Description</text>
<text x="199.6" y="258.1">Date</text>
</g>
<g font-size="3.6">
<text x="106.9" y="41.9" transform="rotate(-90 106.9 41.9)">0.75</text>
<text x="310" y="41" transform="rotate(-90 310 41)">0.65</text>
<text x="316.4" y="37.9" transform="rotate(-90 316.4 37.9)">0.35</text>
<text x="293.6" y="47.9" transform="rotate(-90 293.6 47.9)">1.04</text>
<text x="316.4" y="47.4" transform="rotate(-90 316.4 47.4)">0.61</text>
<text x="320.8" y="47.5" transform="rotate(-90 320.8 47.5)">0.61</text>
<text x="113.2" y="52" transform="rotate(-90 113.2 52)">1.75</text>
<text x="310" y="58.4" transform="rotate(-90 310 58.4)">1.10</text>
<text x="316.4" y="58.4" transform="rotate(-90 316.4 58.4)">0.49</text>
<text x="106.9" y="69.5" transform="rotate(-90 106.9 69.5)">2.00</text>
<text x="111.3" y="69.5" transform="rotate(-90 111.3 69.5)">2.20</text>
<text x="217" y="69.5" transform="rotate(-90 217 69.5)">3.20</text>
<text x="293.6" y="69" transform="rotate(-90 293.6 69)">0.93</text>
<text x="316.4" y="69.4" transform="rotate(-90 316.4 69.4)">0.61</text>
<text x="320.8" y="69.4" transform="rotate(-90 320.8 69.4)">0.61</text>
<text x="316.4" y="89.2" transform="rotate(-90 316.4 89.2)">1.38</text>
<text x="126.2" y="91.3">1.14</text>
<text x="197.6" y="91.3">5.70</text>
<text x="277.6" y="91.3">2.00</text>
<text x="293.6" y="91.3" transform="rotate(-90 293.6 91.3)">1.01</text>
<text x="106.9" y="97.6" transform="rotate(-90 106.9 97.6)">0.81</text>
<text x="113.2" y="97.6" transform="rotate(-90 113.2 97.6)">2.81</text>
<text x="310" y="109.3" transform="rotate(-90 310 109.3)">4.00</text>
<text x="293.6" y="119.7" transform="rotate(-90 293.6 119.7)">1.52</text>
<text x="316.4" y="119.7" transform="rotate(-90 316.4 119.7)">1.67</text>
<text x="100.5" y="124.5" transform="rotate(-90 100.5 124.5)">9.00</text>
<text x="106.9" y="125.6" transform="rotate(-90 106.9 125.6)">2.00</text>
<text x="111.3" y="125.6" transform="rotate(-90 111.3 125.6)">2.80</text>
<text x="126.9" y="121.8">0.90</text>
<text x="158.2" y="121.8">2.24</text>
<text x="175.5" y="125.6" transform="rotate(-90 175.5 125.6)">2.12</text>
<text x="192.6" y="121.8">1.20</text>
<text x="322.7" y="124.5" transform="rotate(-90 322.7 124.5)">9.00</text>
<text x="217" y="132.7" transform="rotate(-90 217 132.7)">2.82</text>
<text x="316.4" y="139.8" transform="rotate(-90 316.4 139.8)">0.35</text>
<text x="113.2" y="144.8" transform="rotate(-90 113.2 144.8)">1.91</text>
<text x="279.4" y="149.3" transform="rotate(-90 279.4 149.3)">1.15</text>
<text x="316.4" y="149.3" transform="rotate(-90 316.4 149.3)">0.61</text>
<text x="320.8" y="149.4" transform="rotate(-90 320.8 149.4)">0.61</text>
<text x="106.9" y="154.8" transform="rotate(-90 106.9 154.8)">0.91</text>
<text x="231.1" y="153.1">2.35</text>
<text x="277.6" y="152.5">2.00</text>
<text x="310" y="156.6" transform="rotate(-90 310 156.6)">0.73</text>
<text x="316.4" y="159.6" transform="rotate(-90 316.4 159.6)">0.42</text>
<text x="166.6" y="182.2" transform="rotate(-90 166.6 182.2)">3.23</text>
<text x="106.9" y="189.1" transform="rotate(-90 106.9 189.1)">2.53</text>
<text x="113.2" y="189.1" transform="rotate(-90 113.2 189.1)">2.53</text>
<text x="207.7" y="190.2">9.29</text>
<text x="274.4" y="189.1" transform="rotate(-90 274.4 189.1)">2.53</text>
<text x="310" y="189.1" transform="rotate(-90 310 189.1)">2.53</text>
<text x="316.4" y="189.1" transform="rotate(-90 316.4 189.1)">2.53</text>
<text x="154.5" y="216.7">3.96</text>
<text x="212.6" y="216.7">1.85</text>
<text x="265.8" y="216.7">3.48</text>
<text x="125.4" y="223">1.05</text>
<text x="161.2" y="223">2.53</text>
<text x="194.1" y="227.1">2.13</text>
<text x="194.1" y="223">0.76</text>
<text x="206.4" y="223">0.47</text>
<text x="231.1" y="227.1">2.20</text>
<text x="231.1" y="223">2.00</text>
<text x="275.8" y="223">2.48</text>
<text x="207.7" y="229.4">9.29</text>
</g>
<g font-size="2.9">
<text x="302.4" y="272.5">Project number</text>
<text x="342.2" y="272.4">2025.02</text>
<text x="302.4" y="277.5">Date</text>
<text x="326.2" y="277.5">30, September 2025</text>
<text x="302.4" y="287.4">Checked by</text>
<text x="302.4" y="282.7">Drawn by</text>
<text x="332.5" y="282.7">Ing. Nke Michel</text>
<text x="332.9" y="287.4">Youmbi Franck</text>
<text x="356.6" y="287.4">Scale</text>
<text x="400.7" y="287.4">1 : 50</text>
</g>
</svg>
